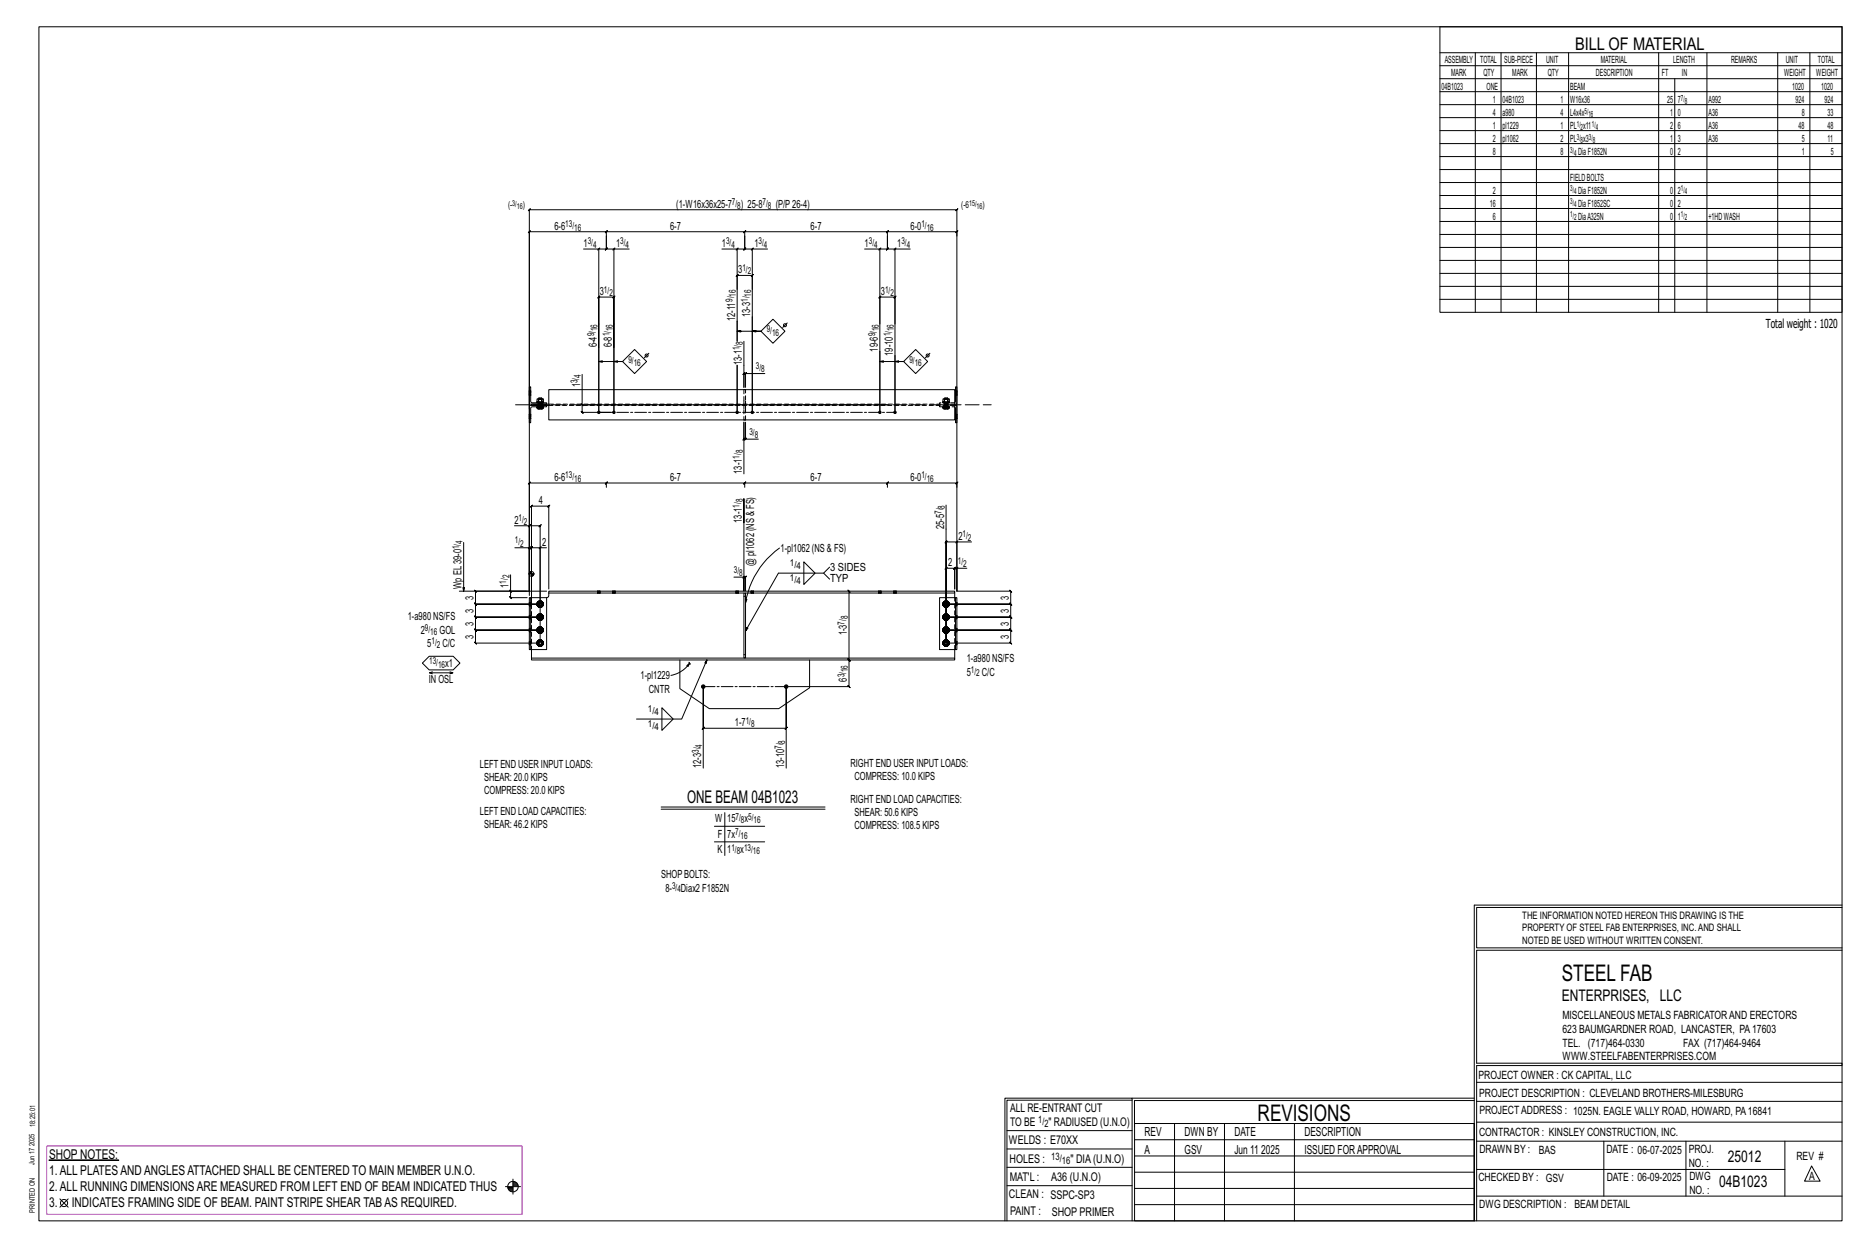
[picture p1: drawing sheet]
<svg xmlns="http://www.w3.org/2000/svg" width="914mm" height="610mm" viewBox="0 0 914 610" stroke-linecap="round" stroke-linejoin="round" font-family="sans-serif">
<g fill="#000" stroke="#000" stroke-width=".49">
<path d="M24 568h34z"/>
<circle cx="293" cy="202" r=".6"/>
<circle cx="301" cy="202" r=".6"/>
<circle cx="361" cy="202" r=".6"/>
<circle cx="368" cy="202" r=".6"/>
<circle cx="431" cy="202" r=".6"/>
<circle cx="438" cy="202" r=".6"/>
<circle cx="344" cy="336" r=".9"/>
<circle cx="385" cy="336" r=".9"/>
</g>
<g fill="none" stroke="#000" stroke-width=".49">
<path d="M19 13h883v584h-883zM705 13h197v140h-197zM705 26h197M705 32h197M705 39h197M722 26v127M735 26v127M752 26v127M768 26v127M812 26v127M820 39v114M836 26v127"/>
<path d="M870 26v127M886 26v127M705 45h197M705 51h197M705 58h197M705 64h197M705 70h197M705 77h197M705 83h197M705 89h197M705 96h197M297 113l-1 1 1-1z"/>
<path d="M297 115v7v-1l-1 1h1h-4M297 115v7h-1l1-1v1h4M297 115v-2l-1 1 1-1h-38h1l-1 1v-1v87M297 113h68l-1 1 1-1v2M364 114l1-1zM365 115v7v-1l-1 1h1h-4M365 115v7h-1l1-1v1h3M365 113h69v1l1-1-1 2M434 115v7l1-1-1 1h-3M434 115v7l1-1-1 1h4M434 113h34v1l1-1-1 2M435 113l-1 1z"/>
<path d="M705 102h197M705 108h197M705 115h197M286 122h7v37v-14v1l1-1h-1h8l-1 1 1-1v14v-37h7M293 122l1-1zM301 122h-1l1-1zM353 122h8v20M361 122h-1l1-1zM369 121l-1 1zM376 122h-8v20M423 122h8v80M431 122h-1l1-1z"/>
<path d="M439 121l-1 1zM446 122h-8v80M705 121h197M705 127h197M705 134h197M361 157v10zM368 155v47zM385 158l-2 2M431 159v-14l-1 1 1-1h7v1l1-1h-1v14M705 140h197M705 146h197M293 170v32z"/>
<path d="M293 170v-11v43M293 177h12h-4M301 170v32zM301 170v-11v43h-16l-1-1 1 1v-4M305 177l6-6 6 6-6 6zM318 173l-3 2M361 179v23zM361 162h11h-4M361 167v-32h-1l1-1v1h7l1-1-1 1v67M361 179v23M364 167v23v-7l1-1-1 1h1M372 162l6-6 6 6-6 6z"/>
<path d="M431 172v30zM431 177h11h-4M438 174v28zM442 177l6-6 6 6-6 6zM455 173l-2 2M259 191h.1M259 193h.1M259 198h9v1h-8v8h-1zM259 189h1v8h8v1h-9zM260 191h.1M260 193h.1M263 197h3z"/>
<path d="M263 199v1zM263 197v-2h1v2M263 200h.1M263 199v1M263 199h1v1h-1M264 197h.1M264 198h.1M264 199h.1M265 199h-1v1M265 197v-2h-1h2v2M265 197h.1M265 198h.1"/>
<path d="M265 199h.1M265 199l1 1M266 199v1M266 200h-1M269 191h198v14h-198zM269 198h-9h9M284 198l1 1zM285 183v15h149M364 191h1M365 183v-1l-1 1zM374 183h-9v7M462 197h3z"/>
<path d="M462 199v1zM462 197v-2v2M462 199v1M462 199h1v1h-1M462 197h.1M462 198h.1M462 199h.1M463 199h.1M464 199h-1v1M464 197v-2h-2h3v2M464 197h.1M464 198h.1"/>
<path d="M464 199h.1M464 199l1 1M465 199v1M465 200h-1M467 198h1v9l-1-8M467 197l1-8v9h-1M468 191h.1M468 193h.1M259 203h.1M259 205h.1M260 203h.1M260 205h.1"/>
<path d="M264 200h1M264 200l1-1v1M364 205h1M364 215l1-1zM365 207v8h6M365 215h-1l1-1-1 1v-8v25M462 200h1h1M463 200l1-1v1M468 203h.1M468 205h.1M297 238v-2l-1 1 1-1h-38h1l-1 1v-1v55M297 236h68l-1 1 1-1v2"/>
<path d="M297 236l-1 1zM365 236h69v1l1-1-1 2M365 236l-1 1zM434 236h34v1l1-1-1 2M435 236l-1 1zM252 257h7v32v-21h-7M259 257h1l-1 1zM259 257h5v1l1-1h-1v58h-31l-1-1 1 1v-7v1l-1-1h1h31h-31v1l-1-1h1v-6l-1-1 1 1h31h-31l-1-1 1 1v-6l-1-1 1 1-1-1 1 1v-7v1l-1-1h1h25M364 256v-12v45v-7h-5M463 247v68v-50v1l1-1h-1h5M227 265v24M259 268l1-1-1 1z"/>
<path d="M259 268h9M259 280v1M260 280v1M260 279v9M264 268l1-1-1 1zM264 268v28h-31h31M382 268a41 41 0 0 0-17 27M393 275l6 5-6 6zM406 277l-3 3h-22l-16 29M468 266l1-1zM469 278l-1 1zM473 278h-5v11v-186l1-1-1 1h-209l1-1-1 1v186h-34"/>
<path d="M476 265h-8v24h27h-1l1 1v-1v7l-1-1 1 1h-32h32l-1-1 1 1v6l-1-1 1 1h-32h32l-1-1 1 1v6h-1l1 1v-1h-32h32h-1l1 1v-1v7l-1-1 1 1h-32v-37v1l1-1h-1h4v1l1-1h-1v10v-10v1l1-1h-1h1M249 289l1 1zM250 281v8h18M250 289v3h-1l1 1v-1h8M259 281h3M259 292h1v26h-1zM260 292h8M260 289v-21l1-1-1 1 1-1-1 1v28M260 281v1M261 281v1M261 281h.1M263 296h.1"/>
<path d="M263 295v1M263 297h1M263 295v1v1v-1M264 296v1M264 294l-1 1M264 297h1M264 294v1M264 295l1-1v1M265 295l1 1M265 294l-1 1M265 296v1h-1M265 296h1l-1 1"/>
<path d="M265 296v1M265 295h1h-1M266 295v1M268 292v26h-8M269 288v-40v-1l-1 1h1h-9l1-1-1 1v43M269 290v-1h198v1h-102M269 290v2h-1M269 290h95M293 289h.1M293 290h.1M294 289h.1M294 290h.1"/>
<path d="M300 289h.1M300 290h.1M301 289h.1M301 290h.1M360 289h.1M360 290h.1M361 289h.1M361 290h.1M364 283l1-1zM364 290h1v32h-1zM364 282h1l-1 1 1-1v7M365 293h1l-1 2z"/>
<path d="M368 289h.1M368 290h.1M369 289h.1M369 290h.1M403 280l3 3M416 289h-1l1 1v-1v34l-1-1 1 1-1-1 1 1v13l-1-1 1 1h-30M430 289h.1M430 290h.1M431 289h.1M431 290h.1M438 289h.1M438 290h.1"/>
<path d="M439 289h.1M439 290h.1M462 296h.1M462 295v1M462 297h1M462 295v1v1v-1M462 296l1 1M463 294l-1 1M463 297h1M463 295l1-1v1M464 295l1 1M464 294l-1 1"/>
<path d="M464 296v1h-1M464 296h1l-1 1M464 296v1M464 295h1h-1M465 295v1M467 290v2M468 292v26zM468 292h-8v26h8M260 318v4M263 315h.1M263 308h.1M263 302h.1"/>
<path d="M263 314v1M263 301v1M263 316h1M263 309l1 1M263 303h1M263 308v1M263 302v1M263 314v1v1v-1M263 308v-1v1v1M263 302v-1v1v1v-1M264 315v1M264 309v1"/>
<path d="M264 303h.1M264 313l-1 1M264 307h-1M264 301h-1M264 316h1M264 309l1 1M264 303h1M264 313v1M264 314l1-1v1M264 307v1M264 307h1v1M264 300v1"/>
<path d="M264 301h1M265 314l1 1M265 307l1 1v1M265 301l1 1v1M265 313l-1 1M265 307h-1M265 301h-1M265 315v1h-1M265 309v1l-1-1M265 303h-1M265 315h1l-1 1M265 309h1h-1"/>
<path d="M265 302l1 1h-1M265 315v1M265 308v1M265 302v1M265 314h1h-1M265 307l1 1h-1M265 301h1l-1 1M266 314v1M266 308h.1M266 301v1M462 315h.1M462 308h.1"/>
<path d="M462 302h.1M462 301v1M462 314v1M462 303h1M462 309l1 1M462 316h1M462 302v1M462 308v1M462 302v-1v1v1v-1M462 308v-1v1v1M462 314v1v1v-1M462 315l1 1"/>
<path d="M463 301h-1M463 307h-1M463 313l-1 1M463 303h1M463 309l1 1M463 316h1M463 300l-1 1M463 301h1M463 307l-1 1M463 307h1v1M463 314l1-1v1M464 301l1 1v1"/>
<path d="M464 307l1 1v1M464 314l1 1M464 301h-1M464 307h-1M464 313l-1 1M464 303h-1M464 309v1l-1-1M464 315v1h-1M464 302l1 1h-1M464 309h1h-1M464 315h1l-1 1M464 302v1"/>
<path d="M464 308v1M464 315v1M464 301h1l-1 1M464 307l1 1h-1M464 314h1h-1M465 301v1M465 308h.1M465 314v1M467 318v4M207 324l3-3h12l3 3-3 4h-12zM210 329h12l-2 1M212 329h-2l2 1"/>
<path d="M220 329h2M260 322h207v1h-207zM333 323v14l14 10h34l15-10v-14M336 326l2-2-1 2zM337 324h1M338 324a14 14 0 0 1-10 6M338 324v1M346 323l-12 29h-22M324 346l6 6-6 5zM344 376v-40v20v1l1-1h-1h41l-1 1 1-1v-20v40M324 395h80M324 396h80"/>
<path d="M355 398v21M350 404h24M350 412h24M722 443v154M722 443h180M902 444h-179v20h179M902 465h-179v55h179v1h-179v76M554 538h-61v59M554 537h168M722 538h-167v13M723 539h179M723 530h179"/>
<path d="M493 553h61M555 550h167v47h-167zM555 558h167M575 550v47M599 550v47M634 550v47M723 549h179M723 558h179M785 558v27M825 558v27M874 558v27M251 577v7"/>
<path d="M251 579h2M251 580h3M251 578h2M493 571h61M493 562h61M555 573h167M555 566h167M723 572h151M887 570l4 8h-8zM29 587l4 4M33 587l-4 4M247 581h8"/>
<path d="M249 581h2M249 582h2M250 583h1M492 597v-60h62v60M493 580h61M555 589h167M555 581h167M723 585h179"/>
<circle cx="384" cy="159" r=".7"/>
<circle cx="317" cy="174" r=".7"/>
<circle cx="454" cy="174" r=".7"/>
<circle cx="260" cy="281" r="1.2"/>
<circle cx="31" cy="589" r="1.8"/>
<circle cx="251" cy="581" r="2.6"/>
</g>
<path d="M23 561h233v33h-233z" fill="none" stroke="#f0f" stroke-width=".5"/>
<g fill="none" stroke="#000" stroke-width=".49" stroke-dasharray="2 1.4">
<path d="M259 192h1M259 191h1M259 191h.1M259 193h.1M259 193h1M260 191h-1M260 191h.1M260 193l-1-1 1 1M263 199v1zM263 200h.1M263 197h1h-1v-2h1v2v-2v2h1h-1M263 199v1"/>
<path d="M263 199h1M264 198h.1M264 198v1M264 197h.1M264 197v1M264 197v2zM264 199h.1M264 195h.1M264 195h1M264 197h-1h1M264 197h1M264 198v-1"/>
<path d="M264 199v1zM264 200h.1M264 200h1M264 197v1zM264 198h1M264 198l1 1zM264 198l1-1M264 199l1 1M265 198h.1M265 198v1M265 198v-1M265 199h.1"/>
<path d="M265 197h.1M265 195h.1M265 197h1M265 195v2zM265 197h1h-1v-2h1v2M265 197v2zM265 199v-1M265 199l1 1h-1zM266 197h.1M266 200h-1zM266 200h.1M266 199v1"/>
<path d="M269 198h198M364 191v5h1v-5M364 196v2M364 198v2M365 198v-2M365 200v-2M460 198v1h7M462 199v1zM462 200h.1M462 197v-2v2v-2v2h2h-2M462 199v1M462 199h1"/>
<path d="M462 198h.1M462 198v1M462 197h.1M462 197v1M462 197v2zM462 199h.1M462 195h1M462 195h2M462 195h.1M462 197h2M462 198v-1M463 199v1z"/>
<path d="M463 200h.1M463 200h1M463 195h.1M463 195h1M463 198h.1M463 198l-1 1M463 197v1zM463 198v-1M463 198h1M463 198v1zM463 199h.1M463 198l1-1"/>
<path d="M463 197h.1M463 199l1 1M463 198v1M464 199h.1M464 197h.1M464 195h.1M464 198h.1M464 198v1M464 198v-1M464 195v2zM464 197h1h-1v-2h1v2M464 197v2z"/>
<path d="M464 199v-1M464 199l1 1h-1zM464 197h1M465 200h-1zM465 200h.1M465 199v1M467 198h-198M467 197h-7v1M468 193h.1M468 192v1v-1M468 191h.1M468 192v-1"/>
<path d="M259 204h1M259 203h1M259 203h.1M259 205h.1M259 205h1M259 204l1 1M260 203h-1M260 203h.1M260 204h-1h1M263 200h1M264 200v-1l1 1M265 200h.1"/>
<path d="M365 205v-5h-1v5M462 200h1M463 200v-1l1 1M464 200h.1M468 205h.1M468 204v-1M468 203h.1M468 204h.1M259 296h1zM259 296h.1M259 296h1M259 295h1"/>
<path d="M260 296h-1h1M260 292v26M263 296h.1M263 296l1-2-1 2 1 1-1-1M263 295v1zM263 296v1zM263 295v1M263 294v1zM263 297h1zM263 294h1zM263 297h1M263 295l1-1z"/>
<path d="M263 295l1-1M263 296l1 1M263 295h1M264 296h.1M264 297h1zM264 294h1zM264 295h-1v1v-1v1v1v-1v1l1-1M264 295v1zM264 297h.1M264 294h.1M264 295h.1M264 294v1"/>
<path d="M264 297h1M264 296h1zM264 295h1zM264 294h1h-1h1v1zM265 297v-1M265 296h.1M265 295h.1M265 297h.1M265 294v1zM265 294v1M265 297h1zM265 294h1z"/>
<path d="M265 295v1zM265 294l1 2zM265 296h1l-1 1M265 295h1h-1M265 295l1 1M266 294v1zM266 295v1zM266 295v1M266 296v1zM266 296l-1 1zM266 296h.1M293 289v1"/>
<path d="M293 289h.1M293 289v1zM293 290h.1M294 289v1M294 289h.1M294 290h.1M294 290v-1M300 289v1M300 289h.1M301 289v1zM301 289l-1 1M301 290h-1"/>
<path d="M301 289v1M301 289h.1M301 290h.1M301 290v-1M360 289v1M360 289h.1M361 289l-1 1M361 289v1zM361 290h.1M361 289v1M361 289h.1M361 290v-1"/>
<path d="M364 292h1M368 289v1M368 289h.1M368 289v1zM368 290h.1M369 289v1M369 289h.1M369 290h.1M369 290v-1M430 289v1M430 289h.1M431 289v1z"/>
<path d="M431 289l-1 1M431 290h-1M431 289v1M431 289h.1M431 290h.1M431 290v-1M438 289v1M438 289h.1M438 289v1zM438 290h.1M439 289v1M439 289h.1"/>
<path d="M439 290h.1M439 290v-1M462 296h.1M462 296v-2v2v1v-1M462 295v1zM462 296v1zM462 295v1M462 294v1zM462 297h.1M462 294h.1M462 297h1zM462 297h1"/>
<path d="M462 295l1-1zM462 295l1-1M462 296l1 1M462 295h1M462 297h2zM462 294h2zM462 295v1v-1v1v1v-1v1v-1M462 296h1zM462 295h1zM462 294h1zM463 297h.1M463 296h.1"/>
<path d="M463 295h.1M463 294v1M463 297h1zM463 297h1M463 296h1zM463 295h1zM463 294h1h-1h1v1zM463 294h1zM464 297v-1M464 296h.1M464 295h.1M464 297h.1"/>
<path d="M464 294v1zM464 294v1M464 294h.1M464 295v1zM464 294l1 2zM464 296h1l-1 1M464 295h1h-1M464 295l1 1M464 294l1 1zM465 295v1zM465 295v1M465 296l-1 1z"/>
<path d="M465 296h.1M468 295h.1M468 295v1v-1M468 296h.1M259 315h1zM259 315h.1M259 315h1M259 314h1M259 309h1zM259 309h.1M259 309h1M259 308h1"/>
<path d="M259 307h1M259 303h1zM259 303h.1M259 302l1 1M259 302h1M259 301h1M260 315h-1h1M260 309l-1-1 1 1M260 302h-1l1 1M263 315h.1M263 308v1zM263 302v1z"/>
<path d="M263 315l1-2-1 2 1 1-1-1M263 308l1-1-1 1 1 2-1-2M263 302l1-1-1 1 1 1-1-1M263 314v1zM263 315v1zM263 308h.1M263 309h.1M263 301v1zM263 303h.1M263 314v1M263 309v-1M263 303v-1"/>
<path d="M263 301v1M263 314h.1M263 316h1zM263 314l1-1zM263 307v1zM263 309l1 1zM263 307h1zM263 301h.1M263 303h1zM263 301l1-1zM263 316h1M263 314l1-1"/>
<path d="M263 309l1 1M263 307h1M263 303h1M263 301h1zM263 301h1M263 315l1 1M263 314h1M263 309h1M263 308l1-1M263 302l1 1M263 302l1-1M264 315h.1"/>
<path d="M264 308v1zM264 302h.1M264 316h1zM264 313h1zM264 310h1zM264 307h1zM264 303h1zM264 301h1zM264 314h-1v1v-1v1v1v-1v1l1-1M264 308l-1-1v1v1h1M264 301h-1v1v-1v2h1M264 314v1z"/>
<path d="M264 308h.1M264 309h.1M264 302v1zM264 316h.1M264 313h.1M264 310h.1M264 307h.1M264 303v1zM264 300h.1M264 314h.1M264 309v1zM264 308v-1z"/>
<path d="M264 301v1zM264 303h.1M264 301h.1M264 313v1M264 316h1M264 315h1zM264 314h1zM264 313h1h-1h1v1zM264 310h1M264 309l1 1M264 309h1zM264 307l1 1z"/>
<path d="M264 307h1h-1h1zM264 300v1v-1v1M264 304l1-1zM264 303h1M264 300l1 1-1-1 1 1zM264 300h1zM265 316v-1M265 315h.1M265 314h.1M265 309h.1M265 308h.1M265 307v1"/>
<path d="M265 303h.1M265 303v-1zM265 301v1zM265 301h.1M265 316h.1M265 313v1zM265 313v1M265 310v-1zM265 310v-1M265 307h.1M265 316h1zM265 313l1 1z"/>
<path d="M265 310l1-1zM265 307h1zM265 303h1zM265 300l1 1zM265 314v1zM265 302h.1M265 313l1 2zM265 307l1 1zM265 301l1 1zM265 308v1zM265 315h1l-1 1M265 314h1h-1"/>
<path d="M265 309h1h-1M265 308h1l-1-1M265 302l1 1h-1M265 302l1-1h-1M265 314l1 1M265 309v-1M265 307v1l1 1M265 303v-1M265 301l1 2M266 314h.1M266 307v1zM266 301h.1"/>
<path d="M266 314v1zM266 314v1M266 308h.1M266 301v1zM266 301v1M266 315v1zM266 309h.1M266 303h.1M266 315l-1 1zM266 308l-1 2zM266 302l-1 1zM266 315h.1"/>
<path d="M266 308v1zM266 302v1zM462 302v1zM462 308v1zM462 315h.1M462 302v-1v1v1v-1M462 308v-1v1v2v-2M462 315v-2v2v1v-1M462 301v1zM462 303h.1M462 308h.1M462 309h.1"/>
<path d="M462 314v1zM462 315v1zM462 303v-1M462 301v1M462 309v-1M462 314v1M462 301h.1M462 301v-1zM462 307v1zM462 309v1zM462 307h.1M462 314h.1"/>
<path d="M462 316h.1M462 314v-1zM462 303h1zM462 303h1M462 301h1zM462 301h1M462 309l1 1zM462 309l1 1M462 307h1zM462 307h1M462 316h1zM462 316h1"/>
<path d="M462 314l1-1zM462 314l1-1M462 302l1 1M462 302l1-1M462 309h1M462 308l1-1M462 315l1 1M462 314h1M462 302h.1M462 303h2zM462 301h2zM462 310h2z"/>
<path d="M462 307h2zM462 316h2zM462 313h2zM462 301v1v-1v2M462 308v-1v1v1M462 314v1v-1v1v1v-1v1v-1M462 302l1 1zM462 302l1-1zM462 309h1zM462 308h1zM462 315h1zM462 314h1z"/>
<path d="M462 303l1 1zM462 300h1zM462 310h1zM462 313h1zM463 303h.1M463 301h.1M463 309v1zM463 309h.1M463 308v-1zM463 316h.1M463 315h.1M463 314h.1"/>
<path d="M463 300v1v-1v1M463 304l1-1zM463 303h1zM463 303h1M463 301h1zM463 300l1 1-1-1 1 1zM463 300h1zM463 307h.1M463 310h1zM463 310h1M463 309l1 1M463 309h1z"/>
<path d="M463 307l1 1zM463 307h1h-1h1zM463 307h1zM463 313v1M463 316h1zM463 316h1M463 315h1zM463 314h1zM463 313h1h-1h1v1zM463 313h1zM464 303h.1M464 303v-1z"/>
<path d="M464 301v1zM464 301h.1M464 309h.1M464 308h.1M464 307v1M464 316v-1M464 315h.1M464 314h.1M464 310v-1zM464 310v-1M464 307h.1M464 316h.1"/>
<path d="M464 313v1zM464 313v1M464 300v1zM464 302h.1M464 314v1zM464 301l1 1zM464 307l1 1zM464 313l1 2zM464 308v1zM464 302l1 1h-1M464 302l1-1h-1M464 309h1h-1"/>
<path d="M464 308h1l-1-1M464 315h1l-1 1M464 314h1h-1M464 303v-1M464 301l1 2M464 309v-1M464 307v1l1 1M464 314l1 1M464 301h1zM464 314h1zM465 301v1zM465 301v1"/>
<path d="M465 308h.1M465 314v1zM465 314v1M465 303h-1zM465 309h-1zM465 315l-1 1zM465 302l-1 1zM465 308l-1 2zM465 302v1zM465 308v1zM465 315h.1M467 318v-26"/>
<path d="M468 301h.1M468 302v-1M468 307h.1M468 308h.1M468 314h.1M468 314v1v-1M468 302h.1M468 303h.1M468 307v1M468 308v-1M468 309h.1M468 315h.1"/>
<path d="M365 320h-1"/>
</g>
<path d="M252 198h233" fill="none" stroke="#000" stroke-width=".49" stroke-dasharray="6.8 1 0 1"/>
<path d="M293 202h145M344 336h41" fill="none" stroke="#000" stroke-width=".49" stroke-dasharray="5.8 1 1 1"/>
<g font-size="11.2">
<text x="764" y="480">STEEL FAB</text>
<text x="616" y="548">REVISIONS</text>
</g>
<g font-size="8.6">
<text x="771" y="24">BILL OF MATERIAL</text>
<text x="336" y="393">ONE BEAM 04B1023</text>
</g>
<g font-size="7.9">
<text x="765" y="490">ENTERPRISES, LLC</text>
<text x="846" y="569">25012</text>
<text x="842" y="581">04B1023</text>
</g>
<g font-size="6.6">
<text x="24" y="567">SHOP NOTES:</text>
<text x="24" y="575">1.ALL PLATESANDANGLESATTACHED SHALL BE CENTERED TO MAIN MEMBER U.N.O.</text>
<text x="24" y="583">2.ALL RUNNING DIMENSIONSARE MEASURED FROM LEFT END OF BEAM INDICATED THUS</text>
<text x="24" y="591">3.</text>
<text x="35" y="591">INDICATES FRAMING SIDE OF BEAM. PAINT STRIPE SHEAR TABAS REQUIRED.</text>
</g>
<g font-size="6.1">
<text x="864" y="161">Total weight : 1020</text>
<text x="560" y="556">REV</text>
<text x="580" y="556">DWN BY</text>
<text x="604" y="556">DATE</text>
<text x="639" y="556">DESCRIPTION</text>
<text x="560" y="564">A</text>
<text x="580" y="564">GSV</text>
<text x="604" y="564">Jun 11</text>
<text x="617" y="564">2025</text>
<text x="639" y="564">ISSUED FORAPPROVAL</text>
</g>
<g font-size="5.9">
<text x="494" y="560">WELDS : E70XX</text>
<text x="494" y="569">HOLES :</text>
<text x="524" y="569">&quot; DIA(U.N.O)</text>
<text x="494" y="578">MAT'L :</text>
<text x="515" y="578">A36 (U.N.O)</text>
<text x="494" y="586">CLEAN : SSPC-SP3</text>
<text x="495" y="595">PAINT :</text>
<text x="515" y="595">SHOP PRIMER</text>
</g>
<g font-size="5.8">
<text x="494" y="544">ALL RE-ENTRANT CUT</text>
<text x="494" y="551">TO BE</text>
<text x="513" y="551">&quot; RADIUSED (U.N.O)</text>
</g>
<g font-size="5.6">
<text x="765" y="499">MISCELLANEOUS METALS FABRICATORAND ERECTORS</text>
<text x="765" y="505">623 BAUMGARDNER ROAD, LANCASTER, PA17603</text>
<text x="765" y="512">TEL. (717)464-0330</text>
<text x="824" y="512">FAX (717)464-9464</text>
<text x="765" y="519">WWW.STEELFABENTERPRISES.COM</text>
<text x="724" y="528">PROJECT OWNER : CK CAPITAL, LLC</text>
<text x="724" y="537">PROJECT DESCRIPTION : CLEVELAND BROTHERS-MILESBURG</text>
<text x="724" y="545">PROJECTADDRESS : 1025N. EAGLE VALLY ROAD, HOWARD, PA16841</text>
<text x="724" y="556">CONTRACTOR : KINSLEY CONSTRUCTION, INC.</text>
<text x="724" y="564">DRAWN BY :</text>
<text x="753" y="564">BAS</text>
<text x="786" y="564">DATE : 06-07-2025</text>
<text x="827" y="564">PROJ.</text>
<text x="879" y="568">REV #</text>
<text x="827" y="571">NO. :</text>
<text x="724" y="578">CHECKED BY : GSV</text>
<text x="787" y="578">DATE : 06-09-2025</text>
<text x="827" y="578">DWG</text>
<text x="886" y="578">A</text>
<text x="827" y="584">NO. :</text>
<text x="724" y="591">DWG DESCRIPTION : BEAM DETAIL</text>
</g>
<g font-size="5.5">
<text x="331" y="102">(1-W16x36x25-7</text>
<text x="363" y="102">) 25-8</text>
<text x="380" y="102">(P/P26-4)</text>
<text x="271" y="112">6-6</text>
<text x="328" y="112">6-7</text>
<text x="397" y="112">6-7</text>
<text x="446" y="112">6-0</text>
<text x="286" y="121">1</text>
<text x="302" y="121">1</text>
<text x="353" y="121">1</text>
<text x="369" y="121">1</text>
<text x="423" y="121">1</text>
<text x="439" y="121">1</text>
<text x="361" y="134">3</text>
<text x="294" y="144">3</text>
<text x="431" y="144">3</text>
<text x="367" y="155" transform="rotate(-90 367 155)">13-3</text>
<text x="360" y="157" transform="rotate(-90 360 157)">12-11</text>
<text x="292" y="170" transform="rotate(-90 292 170)">6-4</text>
<text x="300" y="170" transform="rotate(-90 300 170)">6-8</text>
<text x="430" y="172" transform="rotate(-90 430 172)">19-6</text>
<text x="363" y="179" transform="rotate(-90 363 179)">13-1</text>
<text x="437" y="174" transform="rotate(-90 437 174)">19-10</text>
<text x="284" y="190" transform="rotate(-90 284 190)">1</text>
<text x="363" y="232" transform="rotate(-90 363 232)">13-1</text>
<text x="271" y="235">6-6</text>
<text x="328" y="235">6-7</text>
<text x="397" y="235">6-7</text>
<text x="446" y="235">6-0</text>
<text x="264" y="247">4</text>
<text x="252" y="256">2</text>
<text x="363" y="256" transform="rotate(-90 363 256)">13-1</text>
<text x="462" y="259" transform="rotate(-90 462 259)">25-5</text>
<text x="265" y="267">2</text>
<text x="469" y="264">2</text>
<text x="382" y="270">1-pl1062 (NS &amp; FS)</text>
<text x="369" y="277" transform="rotate(-90 369 277)">@ pl1062 (NS &amp; FS)</text>
<text x="406" y="279">3 SIDES</text>
<text x="464" y="277">2</text>
<text x="249" y="288" transform="rotate(-90 249 288)">1</text>
<text x="406" y="285">TYP</text>
<text x="226" y="288" transform="rotate(-90 226 288)">Wp EL39-0</text>
<text x="232" y="293" transform="rotate(-90 232 293)">3</text>
<text x="494" y="293" transform="rotate(-90 494 293)">3</text>
<text x="232" y="300" transform="rotate(-90 232 300)">3</text>
<text x="494" y="300" transform="rotate(-90 494 300)">3</text>
<text x="200" y="303">1-a980 NS/FS</text>
<text x="206" y="310">2</text>
<text x="215" y="310">GOL</text>
<text x="232" y="306" transform="rotate(-90 232 306)">3</text>
<text x="415" y="311" transform="rotate(-90 415 311)">1-3</text>
<text x="494" y="306" transform="rotate(-90 494 306)">3</text>
<text x="209" y="317">5</text>
<text x="217" y="317">C/C</text>
<text x="232" y="312" transform="rotate(-90 232 312)">3</text>
<text x="494" y="312" transform="rotate(-90 494 312)">3</text>
<text x="473" y="324">1-a980 NS/FS</text>
<text x="218" y="326">x1</text>
<text x="210" y="334">IN OSL</text>
<text x="314" y="332">1-pl1229</text>
<text x="415" y="333" transform="rotate(-90 415 333)">6</text>
<text x="473" y="330">5</text>
<text x="481" y="330">C/C</text>
<text x="318" y="339">CNTR</text>
<text x="360" y="355">1-7</text>
<text x="235" y="376">LEFT END USER INPUT LOADS:</text>
<text x="343" y="376" transform="rotate(-90 343 376)">12-3</text>
<text x="384" y="376" transform="rotate(-90 384 376)">13-10</text>
<text x="416" y="375">RIGHT END USER INPUT LOADS:</text>
<text x="237" y="382">SHEAR: 20.0 KIPS</text>
<text x="418" y="382">COMPRESS: 10.0 KIPS</text>
<text x="237" y="389">COMPRESS: 20.0 KIPS</text>
<text x="416" y="393">RIGHT END LOAD CAPACITIES:</text>
<text x="235" y="399">LEFT END LOAD CAPACITIES:</text>
<text x="418" y="399">SHEAR: 50.6 KIPS</text>
<text x="237" y="405">SHEAR: 46.2 KIPS</text>
<text x="350" y="402">W</text>
<text x="356" y="402">15</text>
<text x="364" y="402">x</text>
<text x="418" y="406">COMPRESS: 108.5 KIPS</text>
<text x="351" y="410">F</text>
<text x="356" y="410">7x</text>
<text x="351" y="418">K</text>
<text x="356" y="418">1</text>
<text x="362" y="418">x</text>
<text x="324" y="430">SHOPBOLTS:</text>
<text x="326" y="436">8-</text>
<text x="333" y="436">Diax2 F1852N</text>
</g>
<g font-size="5">
<text x="745" y="450">THE INFORMATION NOTED HEREON THIS DRAWING IS THE</text>
<text x="745" y="456">PROPERTY OF STEEL FAB ENTERPRISES, INC.AND SHALL</text>
<text x="745" y="462">NOTED BE USED WITHOUT WRITTEN CONSENT.</text>
<text x="508" y="550">1/</text>
<text x="511" y="551">2</text>
<text x="515" y="568">13/</text>
<text x="520" y="570">16</text>
</g>
<g font-size="4.9">
<text x="707" y="31">ASSEMBLY</text>
<text x="725" y="31">TOTAL</text>
<text x="736" y="31">SUB-PIECE</text>
<text x="757" y="31">UNIT</text>
<text x="784" y="31">MATERIAL</text>
<text x="819" y="31">LENGTH</text>
<text x="847" y="31">REMARKS</text>
<text x="874" y="31">UNIT</text>
<text x="890" y="31">TOTAL</text>
<text x="710" y="37">MARK</text>
<text x="726" y="37">QTY</text>
<text x="740" y="37">MARK</text>
<text x="758" y="37">QTY</text>
<text x="781" y="37">DESCRIPTION</text>
<text x="814" y="37">FT</text>
<text x="823" y="37">IN</text>
<text x="873" y="37">WEIGHT</text>
<text x="889" y="37">WEIGHT</text>
<text x="706" y="44">04B1023</text>
<text x="728" y="44">ONE</text>
<text x="769" y="44">BEAM</text>
<text x="877" y="44">1020</text>
<text x="891" y="44">1020</text>
<text x="731" y="50">1</text>
<text x="736" y="50">04B1023</text>
<text x="764" y="50">1</text>
<text x="769" y="50">W16x36</text>
<text x="816" y="50">25</text>
<text x="821" y="50">7</text>
<text x="836" y="50">A992</text>
<text x="879" y="50">924</text>
<text x="893" y="50">924</text>
<text x="731" y="57">4</text>
<text x="736" y="57">a980</text>
<text x="764" y="57">4</text>
<text x="769" y="57">L4x4x</text>
<text x="818" y="57">1</text>
<text x="821" y="57">0</text>
<text x="836" y="57">A36</text>
<text x="882" y="57">8</text>
<text x="895" y="57">33</text>
<text x="731" y="63">1</text>
<text x="736" y="63">pl1229</text>
<text x="764" y="63">1</text>
<text x="769" y="63">PL x11</text>
<text x="818" y="63">2</text>
<text x="821" y="63">6</text>
<text x="836" y="63">A36</text>
<text x="880" y="63">48</text>
<text x="895" y="63">48</text>
<text x="731" y="69">2</text>
<text x="736" y="69">pl1062</text>
<text x="764" y="69">2</text>
<text x="769" y="69">PL x3</text>
<text x="818" y="69">1</text>
<text x="821" y="69">3</text>
<text x="836" y="69">A36</text>
<text x="882" y="69">5</text>
<text x="895" y="69">11</text>
<text x="731" y="76">8</text>
<text x="764" y="76">8</text>
<text x="772" y="76">DiaF1852N</text>
<text x="818" y="76">0</text>
<text x="821" y="76">2</text>
<text x="882" y="76">1</text>
<text x="896" y="76">5</text>
<text x="769" y="88">FIELDBOLTS</text>
<text x="731" y="95">2</text>
<text x="772" y="95">DiaF1852N</text>
<text x="818" y="95">0</text>
<text x="821" y="95">2</text>
<text x="729" y="101">16</text>
<text x="772" y="101">DiaF1852SC</text>
<text x="818" y="101">0</text>
<text x="821" y="101">2</text>
<text x="731" y="107">6</text>
<text x="772" y="107">DiaA325N</text>
<text x="818" y="107">0</text>
<text x="821" y="107">1</text>
<text x="836" y="107">+1HDWASH</text>
</g>
<g font-size="4.7">
<text x="249" y="102">(-</text>
<text x="256" y="102">)</text>
<text x="358" y="100">7/</text>
<text x="373" y="100">7/</text>
<text x="471" y="102">(-6</text>
<text x="481" y="102">)</text>
<text x="361" y="102">8</text>
<text x="376" y="102">8</text>
<text x="277" y="111">13/</text>
<text x="281" y="113">16</text>
<text x="451" y="111">1/</text>
<text x="454" y="113">16</text>
<text x="288" y="120">3/</text>
<text x="304" y="120">3/</text>
<text x="355" y="120">3/</text>
<text x="371" y="120">3/</text>
<text x="425" y="120">3/</text>
<text x="441" y="120">3/</text>
<text x="290" y="121">4</text>
<text x="306" y="121">4</text>
<text x="358" y="121">4</text>
<text x="374" y="121">4</text>
<text x="428" y="121">4</text>
<text x="444" y="121">4</text>
<text x="363" y="133">1/</text>
<text x="366" y="134">2</text>
<text x="296" y="143">1/</text>
<text x="433" y="143">1/</text>
<text x="298" y="145">2</text>
<text x="359" y="148" transform="rotate(-90 359 148)">9/</text>
<text x="360" y="145" transform="rotate(-90 360 145)">16</text>
<text x="366" y="148" transform="rotate(-90 366 148)">1/</text>
<text x="368" y="145" transform="rotate(-90 368 145)">16</text>
<text x="436" y="145">2</text>
<text x="291" y="165" transform="rotate(-90 291 165)">9/</text>
<text x="293" y="162" transform="rotate(-90 293 162)">16</text>
<text x="298" y="165" transform="rotate(-90 298 165)">1/</text>
<text x="300" y="162" transform="rotate(-90 300 162)">16</text>
<text x="375" y="163">9/</text>
<text x="378" y="164">16</text>
<text x="428" y="165" transform="rotate(-90 428 165)">9/</text>
<text x="430" y="162" transform="rotate(-90 430 162)">16</text>
<text x="436" y="165" transform="rotate(-90 436 165)">1/</text>
<text x="438" y="162" transform="rotate(-90 438 162)">16</text>
<text x="362" y="171" transform="rotate(-90 362 171)">1/</text>
<text x="364" y="169" transform="rotate(-90 364 169)">8</text>
<text x="308" y="177">9/</text>
<text x="310" y="179">16</text>
<text x="445" y="177">9/</text>
<text x="448" y="179">16</text>
<text x="284" y="185" transform="rotate(-90 284 185)">4</text>
<text x="370" y="181">3/</text>
<text x="373" y="182">8</text>
<text x="283" y="188" transform="rotate(-90 283 188)">3/</text>
<text x="367" y="213">3/</text>
<text x="369" y="214">8</text>
<text x="364" y="222" transform="rotate(-90 364 222)">8</text>
<text x="362" y="224" transform="rotate(-90 362 224)">1/</text>
<text x="277" y="234">13/</text>
<text x="281" y="236">16</text>
<text x="451" y="234">1/</text>
<text x="454" y="236">16</text>
<text x="364" y="246" transform="rotate(-90 364 246)">8</text>
<text x="362" y="248" transform="rotate(-90 362 248)">1/</text>
<text x="461" y="251" transform="rotate(-90 461 251)">7/</text>
<text x="463" y="249" transform="rotate(-90 463 249)">8</text>
<text x="254" y="255">1/</text>
<text x="256" y="257">2</text>
<text x="471" y="263">1/</text>
<text x="225" y="269" transform="rotate(-90 225 269)">1/</text>
<text x="226" y="266" transform="rotate(-90 226 266)">4</text>
<text x="252" y="266">1/</text>
<text x="255" y="267">2</text>
<text x="474" y="265">2</text>
<text x="469" y="276">1/</text>
<text x="359" y="280">3/</text>
<text x="362" y="282">8</text>
<text x="387" y="277">1/</text>
<text x="390" y="279">4</text>
<text x="472" y="277">2</text>
<text x="248" y="286" transform="rotate(-90 248 286)">1/</text>
<text x="249" y="283" transform="rotate(-90 249 283)">2</text>
<text x="387" y="284">1/</text>
<text x="390" y="286">4</text>
<text x="413" y="306" transform="rotate(-90 413 306)">7/</text>
<text x="415" y="303" transform="rotate(-90 415 303)">8</text>
<text x="208" y="309">9/</text>
<text x="211" y="310">16</text>
<text x="211" y="315">1/</text>
<text x="214" y="317">2</text>
<text x="210" y="325">13/</text>
<text x="214" y="327">16</text>
<text x="415" y="329" transform="rotate(-90 415 329)">16</text>
<text x="475" y="329">1/</text>
<text x="413" y="331" transform="rotate(-90 413 331)">3/</text>
<text x="478" y="331">2</text>
<text x="317" y="348">1/</text>
<text x="320" y="350">4</text>
<text x="317" y="356">1/</text>
<text x="320" y="357">4</text>
<text x="365" y="354">1/</text>
<text x="368" y="356">8</text>
<text x="344" y="366" transform="rotate(-90 344 366)">4</text>
<text x="384" y="364" transform="rotate(-90 384 364)">8</text>
<text x="342" y="368" transform="rotate(-90 342 368)">3/</text>
<text x="383" y="366" transform="rotate(-90 383 366)">7/</text>
<text x="360" y="401">7/</text>
<text x="366" y="401">5/</text>
<text x="363" y="403">8</text>
<text x="369" y="403">16</text>
<text x="360" y="409">7/</text>
<text x="362" y="410">16</text>
<text x="358" y="416">1/</text>
<text x="361" y="418">8</text>
<text x="364" y="416">13/</text>
<text x="369" y="418">16</text>
<text x="329" y="435">3/</text>
<text x="332" y="437">4</text>
</g>
<g font-size="4.2">
<text x="823" y="49">7/</text>
<text x="825" y="51">8</text>
<text x="776" y="56">5/</text>
<text x="778" y="57">16</text>
<text x="772" y="62">1/</text>
<text x="774" y="63">2</text>
<text x="779" y="62">1/</text>
<text x="781" y="63">4</text>
<text x="772" y="68">3/</text>
<text x="774" y="70">8</text>
<text x="778" y="68">3/</text>
<text x="780" y="70">8</text>
<text x="769" y="75">3/</text>
<text x="770" y="76">4</text>
<text x="769" y="94">3/</text>
<text x="770" y="95">4</text>
<text x="823" y="94">1/</text>
<text x="825" y="95">4</text>
<text x="769" y="100">3/</text>
<text x="770" y="101">4</text>
<text x="769" y="106">1/</text>
<text x="770" y="108">2</text>
<text x="823" y="106">1/</text>
<text x="825" y="108">2</text>
</g>
<g font-size="4">
<text x="251" y="101">3/</text>
<text x="474" y="101">15/</text>
<text x="253" y="102">16</text>
<text x="478" y="102">16</text>
</g>
<g font-size="3.7">
<text x="17" y="551" transform="rotate(-90 17 551)">18:25:01</text>
<text x="17" y="561" transform="rotate(-90 17 561)">2025</text>
<text x="17" y="570" transform="rotate(-90 17 570)">Jun 17</text>
<text x="17" y="593" transform="rotate(-90 17 593)">PRINTED ON</text>
</g>
</svg>
